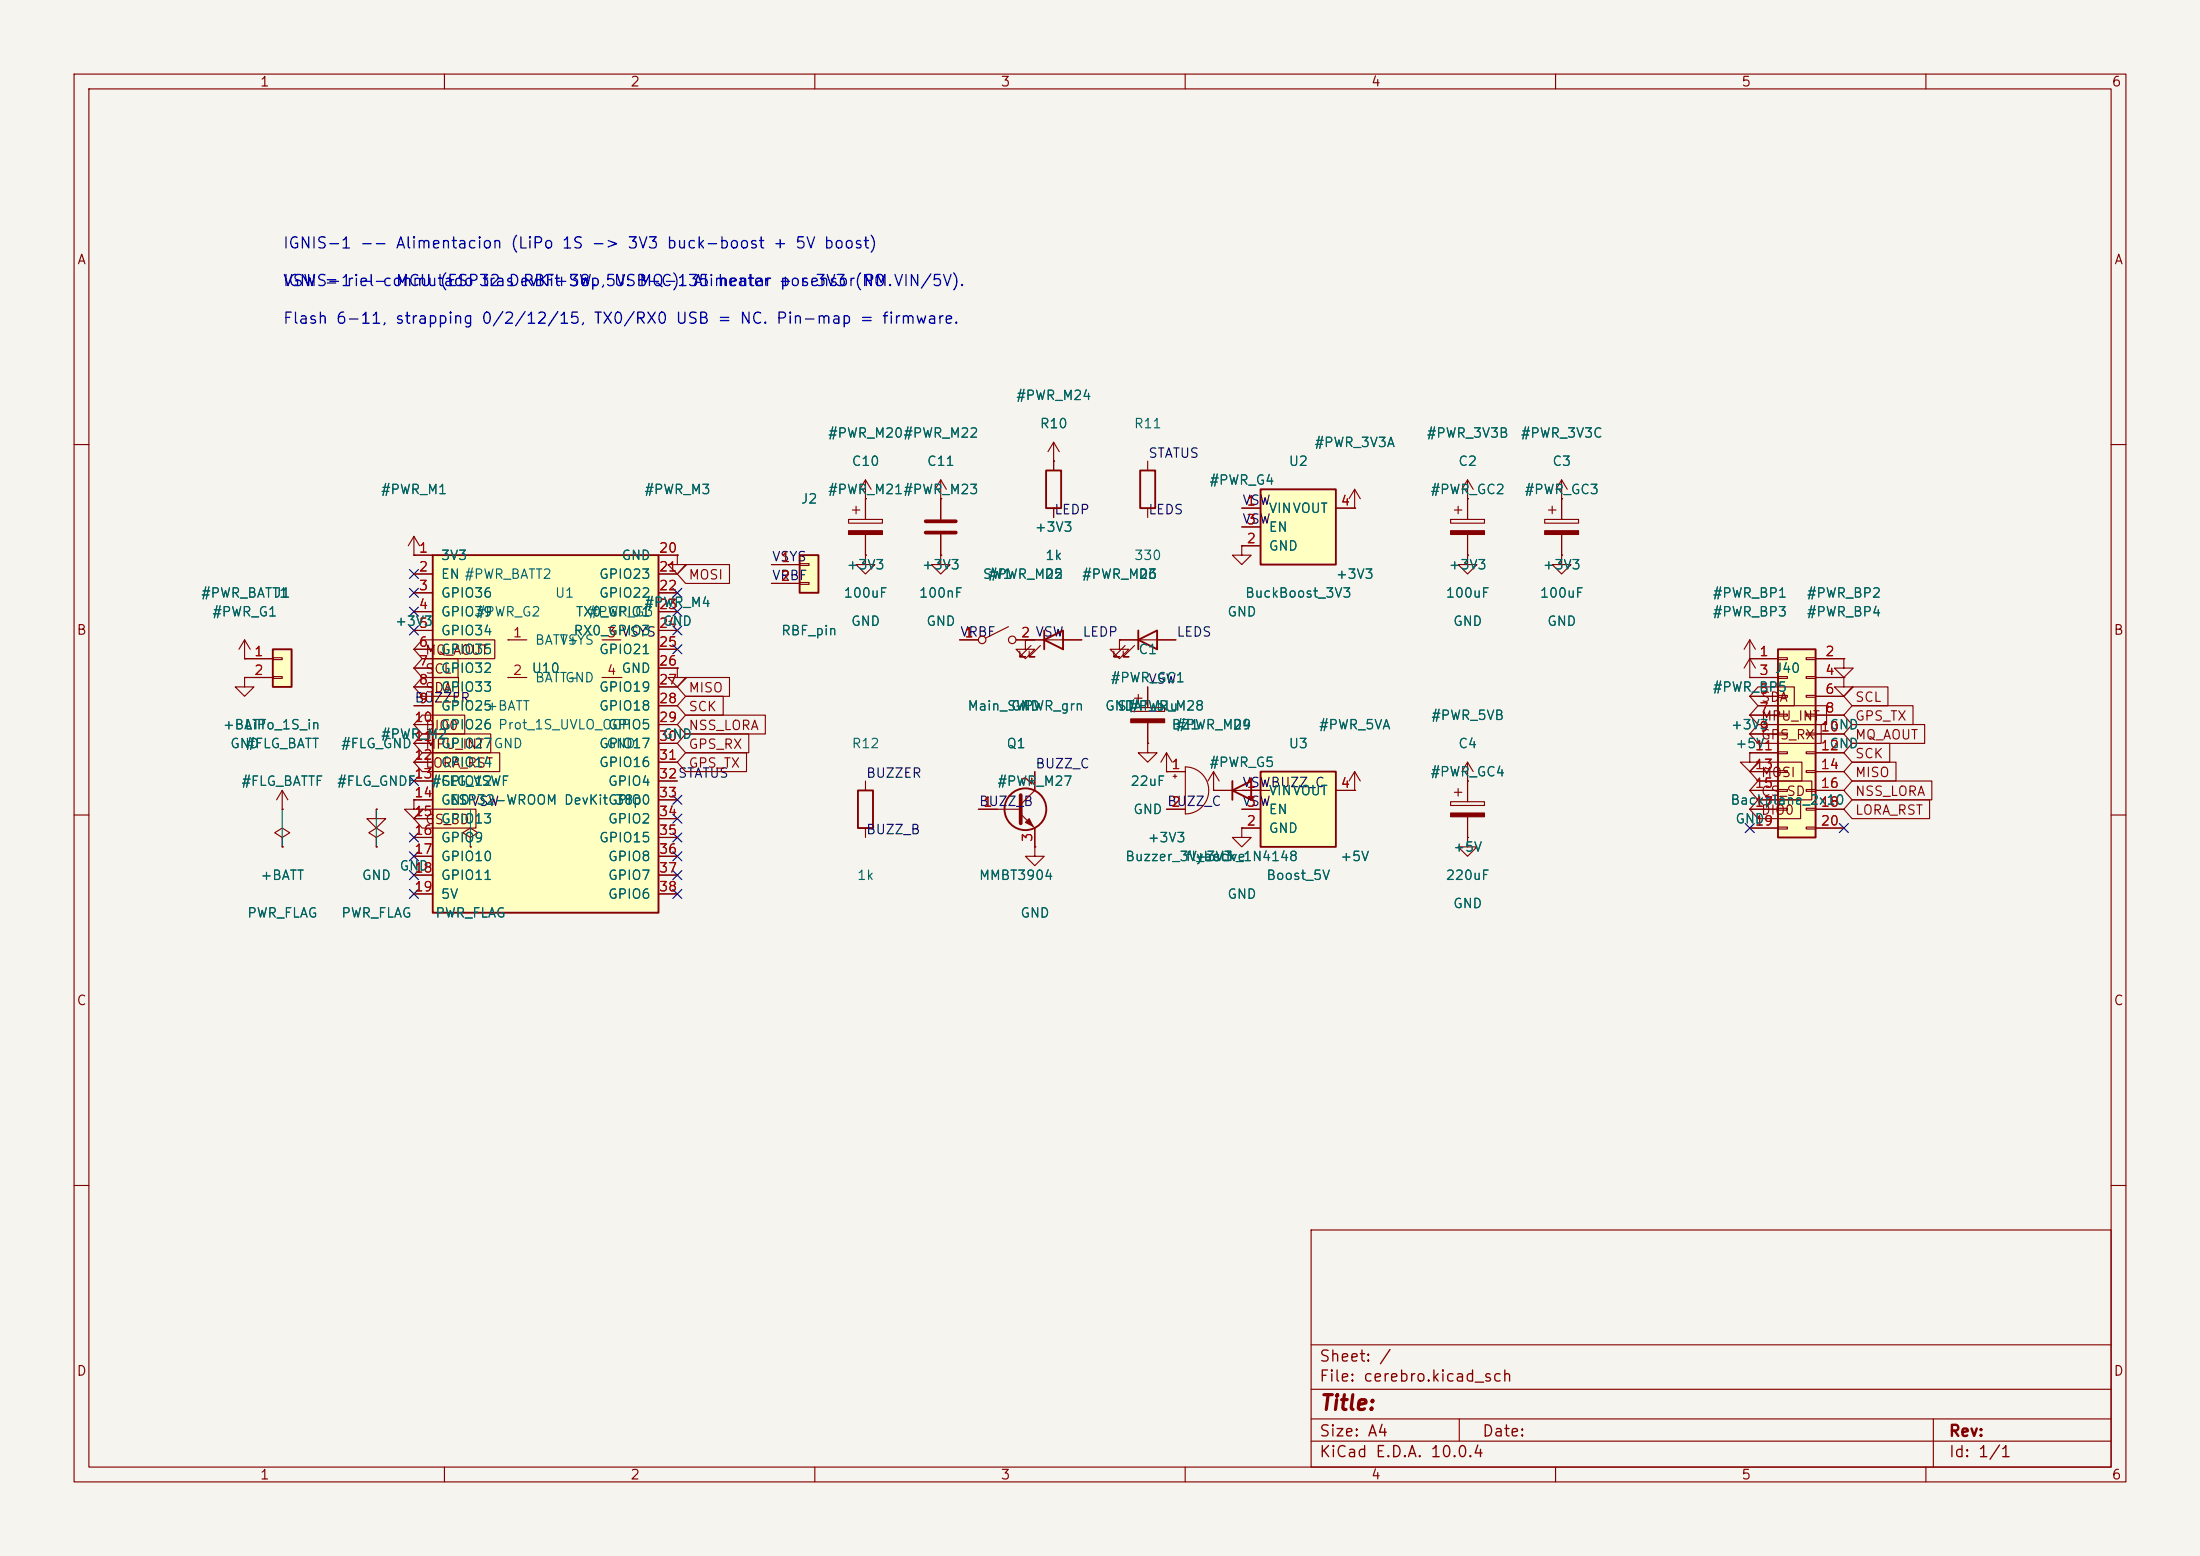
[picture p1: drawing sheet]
<svg xmlns="http://www.w3.org/2000/svg" width="297mm" height="210mm" viewBox="0 0 297 210" stroke-linecap="round" stroke-linejoin="round" font-family="sans-serif">
<path d="M0 0h297v210h-297z" fill="#f5f4ef" stroke="#f5f4ef" stroke-width=".14"/>
<g fill="none" stroke="#840000" stroke-width=".15">
<path d="M10 10h277v190h-277zM12 12h273v186h-273zM60 10v2M110 10v2M160 10v2M210 10v2M260 10v2M10 60h2M285 60h2M83.8 91.4v1.3h1.3l-1.3 1.3-1.3-1.3h1.3M83.8 91.4h.1M10 110h2"/>
<path d="M285 110h2M10 160h2M177 166h108v32h-108zM285 160h2M60 198v2M110 198v2M160 198v2M177 194.5h108M177 191.5h108M177 187.5h108M177 181.5h108M197 191.5v3"/>
<path d="M210 198v2M260 198v2M261 191.5v6.5"/>
</g>
<path d="M36.8 87.6h2.6v5.1h-2.6z" fill="#ffffc2"/>
<path d="M141.2 63.5h2.1v5.1h-2.1zM36.8 87.6h2.6v5.1h-2.6z" fill="none" stroke="#840000" stroke-width=".25"/>
<g fill="none" stroke="#840000" stroke-width=".15">
<path d="M142.2 59.7v3.8M142.2 59.7l-.7 1.3M142.2 59.7l.8 1.3M127 67.3v2.8M127 72.1v2.8M142.2 62.2h.1M142.2 68.6v1.3M33 91.4v1.3h1.3l-1.3 1.3-1.3-1.3h1.3M33 91.4h.1M33 88.9h3.8M33 91.4h3.8M36.8 88.8h1.3v.2h-1.3z"/>
<path d="M36.8 91.3h1.3v.3h-1.3zM38.1 109.2h.1M38.1 113l1-.6-1-.6-1 .6 1 .6v1.3M38.1 114.3h.1M38.1 106.7l-.8 1.3M38.1 106.7l.8 1.3M38.1 106.7v2.5M50.8 113l1-.6-1-.6-1 .6 1 .6v1.3M50.8 114.3h.1M50.8 109.2v1.3h1.3l-1.3 1.3-1.3-1.3h1.3M50.8 109.2h.1"/>
</g>
<path d="M125 70.4h4M125 71.9h4" fill="none" stroke="#840000" stroke-width=".51"/>
<path d="M71.1 83.8h10.2v10.2h-10.2z" fill="#ffffc2"/>
<path d="M71.1 83.8h10.2v10.2h-10.2z" fill="none" stroke="#840000" stroke-width=".25"/>
<g fill="none" stroke="#840000" stroke-width=".15">
<path d="M68.6 91.4v1.3h1.2l-1.2 1.3-1.3-1.3h1.3M68.6 91.4h.1M68.6 86.4h.1M68.6 86.4h2.5M68.6 91.4h2.5M68.6 83.8l-.8 1.3M68.6 83.8l.7 1.3M68.6 83.8v2.6M81.3 86.4h2.5M81.3 91.4h2.5M236.2 91.4h.1M236.2 88.9l-.7 1.3"/>
<path d="M236.2 88.9l.8 1.3M236.2 88.9v2.5"/>
</g>
<path d="M58.4 74.9h30.5v48.3h-30.5z" fill="#ffffc2"/>
<g fill="none" stroke="#840000" stroke-width=".25">
<path d="M58.4 74.9h30.5v48.3h-30.5zM141 86.4l2.5-1.3v2.5zM141 85.1v2.5M115.8 106.7h2.1v5.1h-2.1z"/>
<circle cx="138.4" cy="109.2" r="2.82"/>
</g>
<g fill="none" stroke="#840000" stroke-width=".15">
<path d="M55.9 74.9h.1M55.9 74.9h2.5M55.9 77.5h2.5M55.9 72.4l-.8 1.3M55.9 72.4l.7 1.3M55.9 72.4v2.5M88.9 74.9h2.5M88.9 77.5h2.5M114.6 70.1h4.5v.5h-4.5zM115.1 68.8h1M115.6 68.3v1M116.8 74.9v1.3h1.3l-1.3 1.3-1.2-1.3h1.2"/>
<path d="M116.8 74.9h.1M116.8 67.3h.1M116.8 64.8v5.3M116.8 72.1v2.8M116.8 64.8l-.7 1.2M116.8 64.8l.8 1.2M55.9 80h2.5M55.9 82.6h2.5M55.9 85.1h2.5M55.9 87.6h2.5M55.9 90.2h2.5M55.9 92.7h2.5"/>
<path d="M55.9 95.3h2.5M55.9 97.8h2.5M88.9 80h2.5M88.9 82.6h2.5M88.9 85.1h2.5M88.9 87.6h2.5M88.9 90.2h2.5M88.9 92.7h2.5M88.9 95.3h2.5M88.9 97.8h2.5M91.4 90.2v1.2h1.3l-1.3 1.3-1.2-1.3h1.2M91.4 90.2h.1"/>
<path d="M129.5 86.4h2.6M136.1 84.6l-3 1.5M137.2 86.4h8.8M138.4 86.4v1.2h1.3l-1.3 1.3-1.2-1.3h1.2M138.4 86.4h.1M139.2 87.1l-1.5 1.5h.7h-.7v-.7M140.5 87.1l-1.6 1.5h.8h-.8v-.7M236.2 88.9h.1M236.2 86.4l-.7 1.2M236.2 86.4l.8 1.2M236.2 86.4v2.5M248.9 88.9v1.3h1.3l-1.3 1.2-1.3-1.2h1.3"/>
<path d="M248.9 88.9h.1M55.9 108v1.2h1.2l-1.2 1.3-1.3-1.3h1.3M55.9 108h.1M55.9 100.3h2.5M55.9 102.9h2.5M55.9 105.4h2.5M55.9 108h2.5M55.9 110.5h2.5M55.9 113h2.5M55.9 115.6h2.5M55.9 118.1h2.5M63.5 113l1-.6-1-.6-1 .6 1 .6v1.3"/>
<path d="M63.5 114.3h.1M88.9 100.3h2.5M88.9 102.9h2.5M88.9 105.4h2.5M88.9 108h2.5M88.9 110.5h2.5M88.9 113h2.5M88.9 115.6h2.5M88.9 118.1h2.5M116.8 105.4v1.3M116.8 111.8v1.2M132.1 109.2h5.7"/>
<path d="M137.8 109.9l1.9 1.9v2.5M139.7 114.3v1.3h1.3l-1.3 1.2-1.3-1.2h1.3M139.7 114.3h.1M139.7 104.1v2.6l-1.9 1.9M55.9 120.7h2.5M88.9 120.7h2.5"/>
<circle cx="132.6" cy="86.4" r=".51"/>
<circle cx="136.7" cy="86.4" r=".51"/>
</g>
<path d="M137.8 107.3v3.8" fill="none" stroke="#840000" stroke-width=".51"/>
<g fill="#840000" stroke="#840000" stroke-width=".15">
<path d="M138.4 111l.5-.5 .5 1z"/>
<path d="M114.6 71.6h4.5v.5h-4.5z"/>
</g>
<path d="M107.9 74.9h2.6v5.1h-2.6z" fill="#ffffc2"/>
<path d="M107.9 74.9h2.6v5.1h-2.6zM153.7 86.4l2.5-1.3v2.5zM153.7 85.1v2.5" fill="none" stroke="#840000" stroke-width=".25"/>
<g fill="none" stroke="#840000" stroke-width=".15">
<path d="M91.4 74.9v1.3h1.3l-1.3 1.3-1.2-1.3h1.2M91.4 74.9h.1M104.1 76.2h3.8M104.1 78.7h3.8M107.9 76.1h1.3v.2h-1.3zM107.9 78.6h1.3v.3h-1.3zM127 67.3h.1M127 74.9v1.3h1.3l-1.3 1.3-1.3-1.3h1.3M127 74.9h.1M127 64.8l-.8 1.2M127 64.8l.8 1.2M127 64.8v2.5"/>
<path d="M195.8 70.1h4.6v.5h-4.6zM196.3 68.8h1.1M196.8 68.3v1M198.1 74.9v1.3h1.3l-1.3 1.3-1.3-1.3h1.3M198.1 74.9h.1M198.1 67.3h.1M198.1 64.8v5.3M198.1 72.1v2.8M198.1 64.8l-.7 1.2M198.1 64.8l.8 1.2M210.8 74.9v1.3h1.3l-1.3 1.3-1.3-1.3h1.3M210.8 74.9h.1"/>
<path d="M210.8 67.3h.1M210.8 64.8l-.7 1.2M210.8 64.8l.8 1.2M210.8 64.8v2.5M33 88.9h.1M33 86.4l-.7 1.2M33 86.4l.8 1.2M33 86.4v2.5M151.1 86.4v1.2h1.3l-1.3 1.3-1.2-1.3h1.2M151.1 86.4h.1M151.1 86.4h7.6M151.9 87.1l-1.5 1.5h.7h-.7v-.7"/>
<path d="M153.2 87.1l-1.6 1.5h.8h-.8v-.7M248.9 91.4v1.3h1.3l-1.3 1.3-1.3-1.3h1.3M248.9 91.4h.1"/>
</g>
<path d="M195.8 71.6h4.6v.5h-4.6z" fill="#840000" stroke="#840000" stroke-width=".15"/>
<path d="M240 87.6h5.1v25.4h-5.1z" fill="#ffffc2"/>
<path d="M153.9 63.5h2.1v5.1h-2.1zM240 87.6h5.1v25.4h-5.1z" fill="none" stroke="#840000" stroke-width=".25"/>
<g fill="none" stroke="#840000" stroke-width=".15">
<path d="M154.9 62.2v1.3M154.9 68.6v1.3M167.6 73.7v1.2h1.3l-1.3 1.3-1.2-1.3h1.2M167.6 73.7h.1M182.9 68.6h.1M182.9 66l-.8 1.3M182.9 66l.7 1.3M182.9 66v2.6M208.5 70.1h4.6v.5h-4.6zM209 68.8h1.1M209.5 68.3v1M210.8 67.3v2.8"/>
<path d="M210.8 72.1v2.8M236.2 88.9h3.8M236.2 91.4h3.8M236.2 94h3.8M236.2 96.5h3.8M236.2 99.1h3.8M240 88.8h1.3v.2h-1.3zM240 91.3h1.3v.3h-1.3zM240 93.9h1.3v.2h-1.3zM240 96.4h1.3v.2h-1.3zM240 98.9h1.3v.3h-1.3zM243.8 88.8h1.3v.2h-1.3z"/>
<path d="M243.8 91.3h1.3v.3h-1.3zM243.8 93.9h1.3v.2h-1.3zM243.8 96.4h1.3v.2h-1.3zM243.8 98.9h1.3v.3h-1.3zM245.1 88.9h3.8M245.1 91.4h3.8M245.1 94h3.8M245.1 96.5h3.8M245.1 99.1h3.8M236.2 101.6v1.3h1.3l-1.3 1.2-1.3-1.2h1.3M236.2 101.6h.1M236.2 101.6h3.8"/>
<path d="M236.2 104.1h3.8M236.2 106.7h3.8M236.2 109.2h3.8M236.2 111.8h3.8M240 101.5h1.3v.2h-1.3zM240 104h1.3v.3h-1.3zM240 106.6h1.3v.2h-1.3zM240 109.1h1.3v.2h-1.3zM240 111.6h1.3v.3h-1.3zM243.8 101.5h1.3v.2h-1.3zM243.8 104h1.3v.3h-1.3zM243.8 106.6h1.3v.2h-1.3z"/>
<path d="M243.8 109.1h1.3v.2h-1.3zM243.8 111.6h1.3v.3h-1.3zM245.1 101.6h3.8M245.1 104.1h3.8M245.1 106.7h3.8M245.1 109.2h3.8M245.1 111.8h3.8"/>
</g>
<path d="M208.5 71.6h4.6v.5h-4.6z" fill="#840000" stroke="#840000" stroke-width=".15"/>
<path d="M170.2 66h10.1v10.2h-10.1z" fill="#ffffc2"/>
<path d="M170.2 66h10.1v10.2h-10.1zM166.4 106.7l2.5-1.3v2.6zM166.4 105.4v2.6" fill="none" stroke="#840000" stroke-width=".25"/>
<path d="M167.6 68.6h2.6M167.6 73.7h2.6M167.6 71.1h2.6M180.3 68.6h2.6M163.8 106.7h7.6" fill="none" stroke="#840000" stroke-width=".15"/>
<path d="M170.2 104.1h10.1v10.2h-10.1z" fill="#ffffc2"/>
<path d="M170.2 104.1h10.1v10.2h-10.1z" fill="none" stroke="#840000" stroke-width=".25"/>
<g fill="none" stroke="#840000" stroke-width=".15">
<path d="M55.9 74.9h.1M55.9 74.9h2.5M55.9 77.5h2.5M88.9 74.9h2.5M88.9 77.5h2.5M91.4 74.9h.1M92.6 76.2h5.9v2.5h-5.9l-1.2-1.2zM104.1 76.2h3.8M104.1 78.7h3.8M116.8 74.9h.1M116.8 67.3h.1M116.8 67.3v2.8"/>
<path d="M116.8 72.1v2.8M127 67.3h.1M127 74.9h.1M127 67.3v2.8M127 72.1v2.8M142.2 62.2h.1M142.2 62.2v1.3M142.2 68.6v1.3M167.6 73.7h.1M167.6 68.6h2.6M167.6 73.7h2.6M167.6 71.1h2.6"/>
<path d="M180.3 68.6h2.6M182.9 68.6h.1M198.1 67.3h.1M198.1 74.9h.1M198.1 67.3v2.8M198.1 72.1v2.8M210.8 67.3h.1M210.8 74.9h.1M210.8 67.3v2.8M210.8 72.1v2.8M33 91.4h.1M33 88.9h.1"/>
<path d="M33 91.4h3.8M33 88.9h3.8M55.9 80h2.5M55.9 82.6h2.5M55.9 85.1h2.5M55.9 87.6h2.5M55.9 90.2h2.5M55.9 92.7h2.5M55.9 95.3h2.5M55.9 97.8h2.5M57 88.9h4.8v2.5h-4.8l-1.1-1.2zM57 96.5h5.7v2.6h-5.7l-1.1-1.3z"/>
<path d="M57 86.4h9.8v2.5h-9.8l-1.1-1.3zM57 91.4h4.9v2.6h-4.9l-1.1-1.3zM57 99.1h9.2v2.5h-9.2l-1.1-1.3zM68.6 86.4h.1M68.6 91.4h.1M68.6 86.4h2.5M68.6 91.4h2.5M81.3 86.4h2.5M81.3 91.4h2.5M83.8 91.4h.1M88.9 80h2.5M88.9 82.6h2.5"/>
<path d="M88.9 85.1h2.5M88.9 87.6h2.5M88.9 90.2h2.5M88.9 92.7h2.5M88.9 95.3h2.5M88.9 97.8h2.5M91.4 90.2h.1M92.6 91.4h5.9v2.6h-5.9l-1.2-1.3zM92.6 94h5v2.5h-5l-1.2-1.2zM92.6 96.5h10.7v2.6h-10.7l-1.2-1.3zM92.6 99.1h8.5v2.5h-8.5l-1.2-1.3zM129.5 86.4h2.6"/>
<path d="M137.2 86.4h3.8M138.4 86.4h.1M143.5 86.4h2.5M151.1 86.4h.1M151.1 86.4h2.6M152.7 95.5h4.5v.5h-4.5zM153.2 94.2h1M153.7 93.7v1M154.9 92.7v2.8M154.9 97.5v2.8M156.2 86.4h2.5M236.2 91.4h.1"/>
<path d="M236.2 88.9h.1M236.2 91.4h3.8M236.2 88.9h3.8M236.2 94h3.8M236.2 96.5h3.8M236.2 99.1h3.8M237.3 92.7h4.9v2.6h-4.9l-1.1-1.3zM237.3 97.8h8.6v2.5h-8.6l-1.1-1.2zM237.3 95.2h9.3v2.6h-9.3l-1.1-1.3zM245.1 91.4h3.8M245.1 88.9h3.8M245.1 94h3.8"/>
<path d="M245.1 96.5h3.8M245.1 99.1h3.8M248.9 88.9h.1M248.9 91.4h.1M250 95.2h8.3v2.6h-8.3l-1.1-1.3zM250 92.7h4.9v2.6h-4.9l-1.1-1.3zM250 97.8h9.8v2.5h-9.8l-1.1-1.2zM38.1 114.3h.1M38.1 109.2h.1M50.8 109.2h.1M50.8 114.3h.1M55.9 108h.1"/>
<path d="M55.9 100.3h2.5M55.9 102.9h2.5M55.9 105.4h2.5M55.9 108h2.5M55.9 110.5h2.5M55.9 113h2.5M55.9 115.6h2.5M55.9 118.1h2.5M57 109.2h7.3v2.6h-7.3l-1.1-1.3zM57 101.6h10.5v2.5h-10.5l-1.1-1.2zM63.5 114.3h.1M88.9 100.3h2.5"/>
<path d="M88.9 102.9h2.5M88.9 105.4h2.5M88.9 108h2.5M88.9 110.5h2.5M88.9 113h2.5M88.9 115.6h2.5M88.9 118.1h2.5M92.6 101.6h8.2v2.5h-8.2l-1.2-1.2zM132.1 109.2h2.5M139.7 114.3h.1M139.7 104.1v2.6M139.7 111.8v2.5"/>
<path d="M154.9 100.3v1.3h1.3l-1.3 1.3-1.2-1.3h1.2M154.9 100.3h.1M157.5 104.1h.1M157.5 109.2h2.5M157.5 101.6l-.8 1.3M157.5 101.6l.7 1.3M157.5 101.6v2.5M157.5 104.1h2.5M158.4 104.8h.5M158.6 104.5v.5M160 103.5a3.2 3.2 0 0 1 3.2 3.2 3.2 3.2 0 0 1-3.2 3.2zM163.8 106.7h.1"/>
<path d="M163.8 106.7h2.6M163.8 104.1l-.7 1.3M163.8 104.1l.8 1.3M163.8 104.1v2.6M167.6 111.8v1.2h1.3l-1.3 1.3-1.2-1.3h1.2M167.6 111.8h.1M167.6 106.7h3.8M167.6 111.8h2.6M167.6 109.2h2.6M180.3 106.7h2.6M182.9 106.7h.1M182.9 104.1l-.8 1.3"/>
<path d="M182.9 104.1l.7 1.3M182.9 104.1v2.6M195.8 108.2h4.6v.5h-4.6zM196.3 106.9h1.1M196.8 106.4v1M198.1 113v1.3h1.3l-1.3 1.3-1.3-1.3h1.3M198.1 113h.1M198.1 105.4h.1M198.1 102.9l-.7 1.2M198.1 102.9l.8 1.2M198.1 102.9v5.3M198.1 110.2v2.8"/>
<path d="M236.2 101.6h.1M236.2 106.7h3.8M236.2 111.8h3.8M236.2 109.2h3.8M236.2 104.1h3.8M236.2 101.6h3.8M237.3 107.9h5.8v2.6h-5.8l-1.1-1.3zM237.3 105.4h7.3v2.6h-7.3l-1.1-1.3zM237.3 102.9h6v2.5h-6l-1.1-1.3zM245.1 106.7h3.8M245.1 111.8h3.8M245.1 109.2h3.8"/>
<path d="M245.1 104.1h3.8M245.1 101.6h3.8M250 105.4h10.8v2.6h-10.8l-1.1-1.3zM250 102.9h6v2.5h-6l-1.1-1.3zM250 100.3h5.1v2.6h-5.1l-1.1-1.3zM250 107.9h10.5v2.6h-10.5l-1.1-1.3zM55.9 120.7h2.5M88.9 120.7h2.5"/>
</g>
<g fill="#840000" stroke="#840000" stroke-width=".15">
<path d="M195.8 109.7h4.6v.5h-4.6z"/>
<path d="M152.7 97h4.5v.5h-4.5z"/>
</g>
<path d="M38.1 109.2v5.1M50.8 109.2v5.1M63.5 109.2v5.1" fill="none" stroke="#009600" stroke-width=".14"/>
<g fill="none" stroke="#000084" stroke-width=".15">
<path d="M55.3 79.4l1.2 1.2M55.3 76.9l1.2 1.2M56.5 79.4l-1.2 1.2M56.5 76.9l-1.2 1.2M90.8 79.4l1.2 1.2M92 79.4l-1.2 1.2M55.3 81.9l1.2 1.3M55.3 84.5l1.2 1.2M56.5 81.9l-1.2 1.3M56.5 84.5l-1.2 1.2M90.8 84.5l1.2 1.2M90.8 87l1.2 1.2"/>
<path d="M90.8 81.9l1.2 1.3M92 84.5l-1.2 1.2M92 87l-1.2 1.2M92 81.9l-1.2 1.3M55.3 104.8l1.2 1.2M55.3 115l1.2 1.2M55.3 117.5l1.2 1.2M55.3 112.4l1.2 1.2M56.5 104.8l-1.2 1.2M56.5 115l-1.2 1.2M56.5 117.5l-1.2 1.2M56.5 112.4l-1.2 1.2"/>
<path d="M90.8 107.3l1.2 1.3M90.8 112.4l1.2 1.2M90.8 115l1.2 1.2M90.8 109.9l1.2 1.2M90.8 117.5l1.2 1.2M92 107.3l-1.2 1.3M92 112.4l-1.2 1.2M92 115l-1.2 1.2M92 109.9l-1.2 1.2M92 117.5l-1.2 1.2M235.6 111.2l1.2 1.2M236.8 111.2l-1.2 1.2"/>
<path d="M248.3 111.2l1.2 1.2M249.5 111.2l-1.2 1.2M55.3 120l1.2 1.3M56.5 120l-1.2 1.3M90.8 120l1.2 1.3M92 120l-1.2 1.3"/>
</g>
<text font-size="2" fill="#840000" x="178" y="190.8">Title:</text>
<g font-size="1.5" fill="#0000c2">
<text x="38.1" y="33.9">IGNIS-1 -- Alimentacion (LiPo 1S -&gt; 3V3 buck-boost + 5V boost)</text>
<text x="38.1" y="39">IGNIS-1 -- MCU (ESP32 DevKit 38p,5V: MQ-135 heater</text>
<text x="38.1" y="39">VSW = riel conmutado tras RBF+SW.</text>
<text x="82.7" y="39">USB-C). Alimentar + sensor(NO</text>
<text x="105.2" y="39">por 3V3</text>
<text x="116.5" y="39">PM.VIN/5V).</text>
<text x="38.1" y="44.1">Flash 6-11, strapping 0/2/12/15, TX0/RX0 USB = NC. Pin-map = firmware.</text>
</g>
<g font-size="1.5" fill="#840000">
<text x="178" y="184.2">Sheet: /</text>
<text x="178" y="186.9">File: cerebro.kicad_sch</text>
<text x="178" y="197.1">KiCad E.D.A. 10.0.4</text>
<text x="178" y="194.3">Size: A4</text>
<text x="200" y="194.3">Date:</text>
<text x="263" y="194.3">Rev:</text>
<text x="263" y="197.1">Id: 1/1</text>
</g>
<g font-size="1.3" fill="#840000">
<text x="35" y="12">1</text>
<text x="85" y="12">2</text>
<text x="135" y="12">3</text>
<text x="185" y="12">4</text>
<text x="235" y="12">5</text>
<text x="285" y="12">6</text>
<text x="10.3" y="36">A</text>
<text x="285.3" y="36">A</text>
<text x="92.9" y="78.5">MOSI</text>
<text x="10.3" y="86">B</text>
<text x="57.3" y="88.7">MQ_AOUT</text>
<text x="285.3" y="86">B</text>
<text x="57.3" y="91.2">SCL</text>
<text x="57.3" y="93.8">SDA</text>
<text x="92.9" y="93.8">MISO</text>
<text x="237.6" y="95">SDA</text>
<text x="250.3" y="95">SCL</text>
<text x="57.3" y="98.9">DIO0</text>
<text x="57.3" y="101.4">MPU_INT</text>
<text x="92.9" y="96.3">SCK</text>
<text x="92.9" y="98.9">NSS_LORA</text>
<text x="92.9" y="101.4">GPS_RX</text>
<text x="237.6" y="100.1">GPS_RX</text>
<text x="237.6" y="97.6">MPU_INT</text>
<text x="250.3" y="97.6">GPS_TX</text>
<text x="250.3" y="100.1">MQ_AOUT</text>
<text x="57.3" y="103.9">LORA_RST</text>
<text x="92.9" y="103.9">GPS_TX</text>
<text x="237.6" y="107.7">CS_SD</text>
<text x="237.6" y="105.2">MOSI</text>
<text x="250.3" y="107.7">NSS_LORA</text>
<text x="250.3" y="105.2">MISO</text>
<text x="250.3" y="102.7">SCK</text>
<text x="57.3" y="111.6">CS_SD</text>
<text x="237.6" y="110.3">DIO0</text>
<text x="250.3" y="110.3">LORA_RST</text>
<text x="10.3" y="136">C</text>
<text x="285.3" y="136">C</text>
<text x="10.3" y="186">D</text>
<text x="285.3" y="186">D</text>
<text x="35" y="200">1</text>
<text x="85" y="200">2</text>
<text x="135" y="200">3</text>
<text x="185" y="200">4</text>
<text x="235" y="200">5</text>
<text x="285" y="200">6</text>
</g>
<g font-size="1.3" fill="#006464">
<text x="111.7" y="59.4">#PWR_M20#PWR_M22</text>
<text x="137.1" y="54.3">#PWR_M24</text>
<text x="140.3" y="58.1">R10</text>
<text x="153" y="58.1">R11</text>
<text x="192.5" y="59.4">#PWR_3V3B</text>
<text x="205.2" y="59.4">#PWR_3V3C</text>
<text x="114.9" y="63.2">C10</text>
<text x="125.1" y="63.2">C11</text>
<text x="163.2" y="65.7">#PWR_G4</text>
<text x="173.9" y="63.2">U2</text>
<text x="177.4" y="60.7">#PWR_3V3A</text>
<text x="196.8" y="63.2">C2</text>
<text x="209.5" y="63.2">C3</text>
<text x="51.3" y="67">#PWR_M1</text>
<text x="86.9" y="67">#PWR_M3</text>
<text x="108" y="68.3">J2</text>
<text x="111.7" y="67">#PWR_M21#PWR_M23</text>
<text x="171.2" y="69.6">VINVOUT</text>
<text x="193" y="67">#PWR_GC2</text>
<text x="205.7" y="67">#PWR_GC3</text>
<text x="59.4" y="75.9">3V3</text>
<text x="83.8" y="75.9">GND</text>
<text x="114.2" y="77.2">+3V3</text>
<text x="124.4" y="77.2">+3V3</text>
<text x="139.6" y="72.1">+3V3</text>
<text x="141" y="75.9">1k</text>
<text x="153" y="75.9">330</text>
<text x="171.2" y="74.6">GND</text>
<text x="171.2" y="72.1">EN</text>
<text x="195.5" y="77.2">+3V3</text>
<text x="208.2" y="77.2">+3V3</text>
<text x="27.1" y="81">#PWR_BATT1</text>
<text x="28.6" y="83.5">#PWR_G1</text>
<text x="36.9" y="81">J1</text>
<text x="59.4" y="78.4">EN #PWR_BATT2</text>
<text x="59.4" y="81">GPIO36</text>
<text x="59.4" y="83.5">GPIO39</text>
<text x="64.1" y="83.5">#PWR_G2</text>
<text x="74.8" y="81">U1</text>
<text x="77.6" y="83.5">TX0_GPIO1</text>
<text x="79.4" y="83.5">#PWR_G3</text>
<text x="80.8" y="78.4">GPIO23</text>
<text x="80.8" y="81">GPIO22</text>
<text x="86.9" y="82.3">#PWR_M4</text>
<text x="113.8" y="81">100uF</text>
<text x="124" y="81">100nF</text>
<text x="132.6" y="78.4">SW1</text>
<text x="133.3" y="78.4">#PWR_M25</text>
<text x="140.9" y="78.4">D2</text>
<text x="146" y="78.4">#PWR_M26</text>
<text x="153.6" y="78.4">D3</text>
<text x="165.6" y="83.5">GND</text>
<text x="168" y="81">BuckBoost_3V3</text>
<text x="180.2" y="78.4">+3V3</text>
<text x="195.1" y="81">100uF</text>
<text x="207.8" y="81">100uF</text>
<text x="231.1" y="83.5">#PWR_BP3</text>
<text x="231.1" y="81">#PWR_BP1</text>
<text x="243.8" y="81">#PWR_BP2</text>
<text x="243.8" y="83.5">#PWR_BP4</text>
<text x="53.2" y="84.8">+3V3</text>
<text x="59.4" y="86.1">GPIO34</text>
<text x="59.4" y="88.6">GPIO35</text>
<text x="72.1" y="87.3">BATT+</text>
<text x="75.5" y="87.3">VSYS</text>
<text x="77.3" y="86.1">RX0_GPIO3</text>
<text x="80.8" y="88.6">GPIO21</text>
<text x="89.4" y="84.8">GND</text>
<text x="105.4" y="86.1">RBF_pin</text>
<text x="114.8" y="84.8">GND</text>
<text x="125" y="84.8">GND</text>
<text x="153.6" y="88.6">C1</text>
<text x="196.1" y="84.8">GND</text>
<text x="208.8" y="84.8">GND</text>
<text x="59.4" y="91.1">GPIO32</text>
<text x="59.4" y="93.7">GPIO33</text>
<text x="71.7" y="91.1">U10</text>
<text x="72.1" y="92.4">BATT-</text>
<text x="76.2" y="92.4">GND</text>
<text x="80.8" y="93.7">GPIO19</text>
<text x="149.8" y="92.4">#PWR_GC1</text>
<text x="231.1" y="93.7">#PWR_BP5</text>
<text x="30" y="98.8">+BATT</text>
<text x="31" y="101.3">GND</text>
<text x="32.9" y="98.8">LiPo_1S_in</text>
<text x="33" y="101.3">#FLG_BATT</text>
<text x="46" y="101.3">#FLG_GND</text>
<text x="51.3" y="100">#PWR_M2</text>
<text x="59.4" y="96.2">GPIO25</text>
<text x="59.4" y="98.8">GPIO26 Prot_1S_UVLO_OCP</text>
<text x="59.4" y="101.3">GPIO27GND</text>
<text x="65.5" y="96.2">+BATT</text>
<text x="80.8" y="96.2">GPIO18</text>
<text x="80.8" y="101.3">GPIO17</text>
<text x="81.8" y="101.3">GND</text>
<text x="82" y="98.8">GPIO5</text>
<text x="89.4" y="100">GND</text>
<text x="114.9" y="101.3">R12</text>
<text x="130.5" y="96.2">Main_SW</text>
<text x="135.8" y="101.3">Q1</text>
<text x="136.4" y="96.2">GND</text>
<text x="138.1" y="96.2">PWR_grn</text>
<text x="149.1" y="96.2">GND</text>
<text x="150.8" y="96.2">STAT_blu</text>
<text x="152.3" y="96.2">#PWR_M28</text>
<text x="158.1" y="98.8">BZ1</text>
<text x="158.7" y="98.8">#PWR_M29</text>
<text x="166.3" y="98.8">D4</text>
<text x="173.9" y="101.3">U3</text>
<text x="178" y="98.8">#PWR_5VA</text>
<text x="193.1" y="97.5">#PWR_5VB</text>
<text x="196.8" y="101.3">C4</text>
<text x="233.6" y="98.8">+3V3</text>
<text x="234.2" y="101.3">+5V</text>
<text x="246.9" y="98.8">GND</text>
<text x="246.9" y="101.3">GND</text>
<text x="32.5" y="106.4">#FLG_BATTF</text>
<text x="45.4" y="106.4">#FLG_GNDF</text>
<text x="58.2" y="106.4">#FLG_VSWF</text>
<text x="59.4" y="103.8">GPIO14</text>
<text x="59.4" y="106.4">GPIO12</text>
<text x="80.8" y="103.8">GPIO16</text>
<text x="82" y="106.4">GPIO4</text>
<text x="134.5" y="106.4">#PWR_M27</text>
<text x="152.5" y="106.4">22uF</text>
<text x="163.2" y="103.8">#PWR_G5</text>
<text x="171.2" y="107.7">VINVOUT</text>
<text x="193" y="105.1">#PWR_GC4</text>
<text x="59.4" y="108.9">GNDVSW</text>
<text x="59.4" y="111.5">GPIO13</text>
<text x="59.4" y="108.9">GND</text>
<text x="60.6" y="108.9">ESP32-WROOM DevKitGPIO0</text>
<text x="82" y="111.5">GPIO2</text>
<text x="82.9" y="108.9">38p</text>
<text x="152.9" y="110.2">GND</text>
<text x="171.2" y="112.7">GND</text>
<text x="171.2" y="110.2">EN</text>
<text x="233.5" y="108.9">Backplane_2x10</text>
<text x="234.2" y="111.5">GND</text>
<text x="35.1" y="119.1">+BATT</text>
<text x="48.8" y="119.1">GND</text>
<text x="53.8" y="117.8">GND</text>
<text x="59.4" y="114">GPIO9</text>
<text x="59.4" y="116.5">GPIO10</text>
<text x="59.4" y="119.1">GPIO11</text>
<text x="80.8" y="114">GPIO15</text>
<text x="82" y="116.5">GPIO8</text>
<text x="82" y="119.1">GPIO7</text>
<text x="115.6" y="119.1">1k</text>
<text x="132.1" y="119.1">MMBT3904</text>
<text x="151.8" y="116.5">Buzzer_3V_active</text>
<text x="154.8" y="114">+3V3</text>
<text x="160" y="116.5">flyback_1N4148</text>
<text x="161.2" y="116.5">+3V3</text>
<text x="170.9" y="119.1">Boost_5V</text>
<text x="180.8" y="116.5">+5V</text>
<text x="195.1" y="119.1">220uF</text>
<text x="196.1" y="115.3">+5V</text>
<text x="33.3" y="124.2">PWR_FLAG</text>
<text x="46" y="124.2">PWR_FLAG</text>
<text x="58.7" y="124.2">PWR_FLAG</text>
<text x="59.4" y="121.6">5V</text>
<text x="82" y="121.6">GPIO6</text>
<text x="137.7" y="124.2">GND</text>
<text x="165.6" y="121.6">GND</text>
<text x="196.1" y="122.9">GND</text>
</g>
<g font-size="1.3" fill="#0f0f0f">
<text x="154.9" y="62.1">STATUS</text>
<text x="142.2" y="69.7">LEDP</text>
<text x="154.9" y="69.7">LEDS</text>
<text x="167.6" y="71">VSW</text>
<text x="167.6" y="68.5">VSW</text>
<text x="104.1" y="76.1">VSYS</text>
<text x="104.1" y="78.6">VRBF</text>
<text x="129.5" y="86.2">VRBF</text>
<text x="146" y="86.2">LEDP</text>
<text x="158.7" y="86.2">LEDS</text>
<text x="55.9" y="95.1">BUZZER</text>
<text x="154.9" y="92.6">VSW</text>
<text x="116.8" y="105.3">BUZZER</text>
<text x="139.7" y="104">BUZZ_C</text>
<text x="167.6" y="106.6">VSWBUZZ_C</text>
<text x="116.8" y="112.9">BUZZ_B</text>
<text x="132.1" y="109.1">BUZZ_B</text>
<text x="157.5" y="109.1">BUZZ_C</text>
<text x="167.6" y="109.1">VSW</text>
</g>
<g font-size="1.3" fill="#a90000">
<text x="168.2" y="68.6">1</text>
<text x="168.2" y="71.1">3</text>
<text x="180.9" y="68.6">4</text>
<text x="56.4" y="74.9">1</text>
<text x="56.4" y="77.4">2</text>
<text x="88.9" y="74.9">20</text>
<text x="88.9" y="77.4">21</text>
<text x="105.3" y="76.2">1</text>
<text x="168.2" y="73.6">2</text>
<text x="56.4" y="80">3</text>
<text x="56.4" y="82.5">4</text>
<text x="88.9" y="80">22</text>
<text x="88.9" y="82.5">23</text>
<text x="105.3" y="78.7">2</text>
<text x="34.2" y="88.9">1</text>
<text x="56.4" y="85.1">5</text>
<text x="56.4" y="87.6">6</text>
<text x="69.1" y="86.3">1</text>
<text x="81.8" y="86.3">3 VSYS</text>
<text x="81.8" y="86.3">3</text>
<text x="88.9" y="85.1">24</text>
<text x="88.9" y="87.6">25</text>
<text x="130.1" y="86.3">1</text>
<text x="137.7" y="86.3">2 VSW</text>
<text x="137.7" y="86.3">2</text>
<text x="237.4" y="88.9">1</text>
<text x="246.3" y="88.9">2</text>
<text x="34.2" y="91.4">2</text>
<text x="56.4" y="90.1">7</text>
<text x="56.4" y="92.7">8</text>
<text x="56.4" y="95.2">9</text>
<text x="69.1" y="91.4">2</text>
<text x="81.8" y="91.4">4 GND</text>
<text x="88.9" y="90.1">26</text>
<text x="88.9" y="92.7">27</text>
<text x="88.9" y="95.2">28</text>
<text x="237.4" y="91.4">3 J40</text>
<text x="237.4" y="94">5</text>
<text x="246.3" y="91.4">4</text>
<text x="246.3" y="94">6</text>
<text x="55.8" y="97.8">10</text>
<text x="55.8" y="100.3">11</text>
<text x="88.9" y="97.8">29</text>
<text x="88.9" y="100.3">30</text>
<text x="236.8" y="101.6">11</text>
<text x="237.4" y="96.5">7</text>
<text x="237.4" y="99">9</text>
<text x="245.7" y="99">10</text>
<text x="245.7" y="101.6">12</text>
<text x="246.3" y="96.5">8</text>
<text x="55.8" y="102.8">12</text>
<text x="55.8" y="105.4">13</text>
<text x="55.8" y="107.9">14</text>
<text x="88.9" y="102.8">31</text>
<text x="88.9" y="105.4">32STATUS</text>
<text x="88.9" y="107.9">33</text>
<text x="88.9" y="105.4">32</text>
<text x="139.7" y="106.1" transform="rotate(-90 139.7 106.1)">2</text>
<text x="158" y="104.1">1</text>
<text x="168.2" y="106.7">1</text>
<text x="180.9" y="106.7">4</text>
<text x="236.8" y="104.1">13</text>
<text x="236.8" y="106.7">15</text>
<text x="245.7" y="104.1">14</text>
<text x="245.7" y="106.7">16</text>
<text x="55.8" y="110.5">15</text>
<text x="55.8" y="113">16</text>
<text x="88.9" y="110.5">34</text>
<text x="88.9" y="113">35</text>
<text x="132.6" y="109.2">1</text>
<text x="139.7" y="113.7" transform="rotate(-90 139.7 113.7)">3</text>
<text x="158" y="109.2">2</text>
<text x="168.2" y="111.7">2</text>
<text x="168.2" y="109.2">3</text>
<text x="236.8" y="109.2">17</text>
<text x="236.8" y="111.7">19</text>
<text x="245.7" y="109.2">18</text>
<text x="245.7" y="111.7">20</text>
<text x="55.8" y="115.5">17</text>
<text x="55.8" y="118.1">18</text>
<text x="88.9" y="115.5">36</text>
<text x="88.9" y="118.1">37</text>
<text x="55.8" y="120.6">19</text>
<text x="88.9" y="120.6">38</text>
</g>
</svg>
